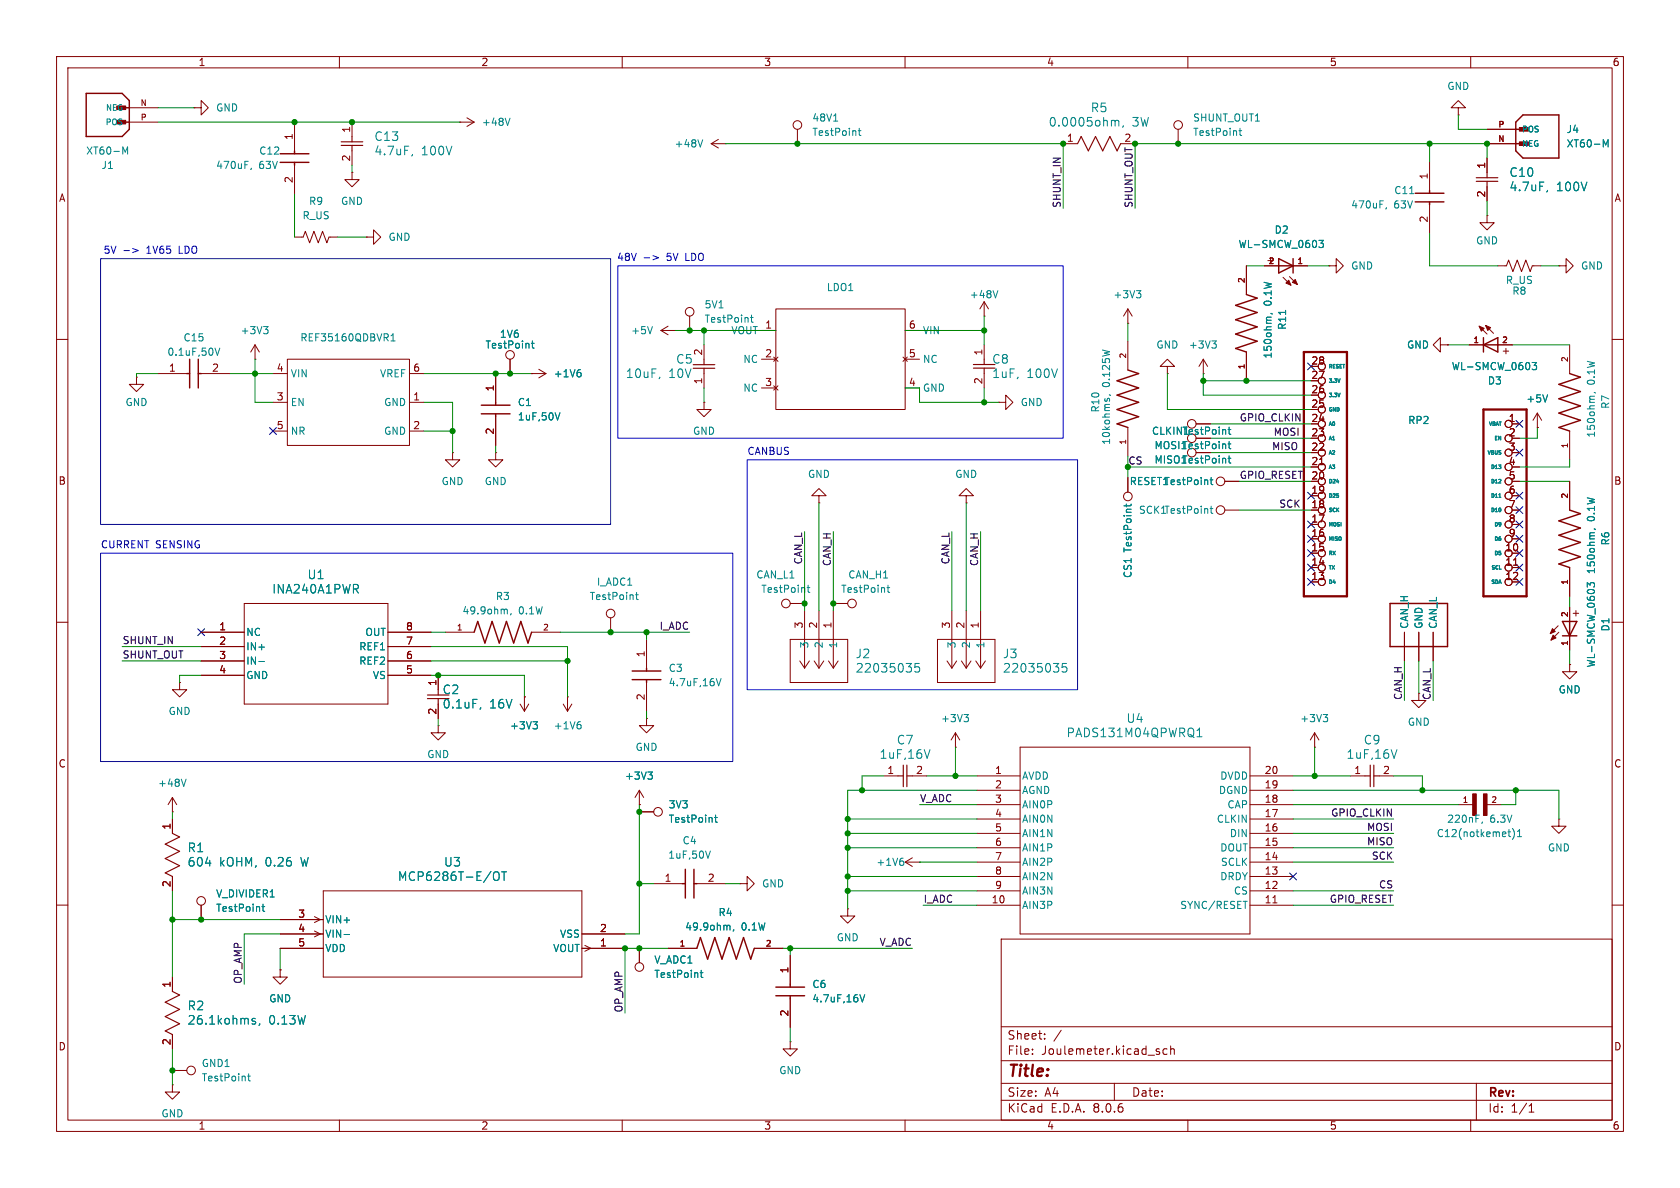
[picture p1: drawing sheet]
<svg xmlns="http://www.w3.org/2000/svg" width="297mm" height="210mm" viewBox="0 0 297 210" stroke-linecap="round" stroke-linejoin="round" font-family="sans-serif">
<g fill="none" stroke="#840000" stroke-width=".18">
<path d="M10 10h277v190h-277zM12 12h273v186h-273zM22.9 19.1h5M34.3 19.1h1.3v-1.3l1.2 1.3-1.2 1.2v-1.2M34.3 19.1h.1M60 10v2M110 10v2M160 10v2M210 10v2M257.8 19.1h1.3l-1.3-1.3-1.3 1.3h1.3v1.2M260 10v2M22.9 21.6h5"/>
<path d="M52.1 21.6v5.1M52.1 29.2v5.1M62.2 30.5v1.3h1.3l-1.3 1.2-1.2-1.2h1.2M62.2 30.5h.1M62.2 21.6v2.5M62.2 26.7v2.5M81.3 21.6h.1M81.3 21.6h2.5M82.5 20.8l1.3 .8M83.8 21.6l-1.3 .8M125.7 25.4h2.6M125.7 25.4l1.3 .8"/>
<path d="M127 24.6l-1.3 .8M128.3 25.4h.1M141 22.9v2.5M188 25.4h2.5M198.1 25.4h2.6M208.3 22.9v2.5M252.7 28.6v5.1M252.7 36.2v5.1M257.8 20.3h.1M262.9 38.1v1.3h1.3l-1.3 1.2-1.3-1.2h1.3M262.9 38.1h.1M262.9 25.4h5.1"/>
<path d="M262.9 22.9h5.1M262.9 27.9v2.6M262.9 33v2.6M10 60h2M52.1 41.9h1.5l.4-1 .7 2 .8-2 .8 2 .7-2 .8 2 .4-1h1.5M64.8 41.9h1.2v-1.3l1.3 1.3-1.3 1.3v-1.3M64.8 41.9h.1M116.8 58.4l1.3 .8M116.8 58.4h2.6M118.1 57.7l-1.3 .7M119.4 58.4h.1M121.9 55.9v2.5"/>
<path d="M134.6 58.4h2.6M137.2 54.6h22.8v17.8h-22.8zM160 58.4h2.6M174 55.9h.1M174 53.3v2.6M174 53.3l-.8 1.3M174 53.3l.8 1.3M199.4 57.2h.1M199.4 54.6v2.6M199.4 54.6l-.8 1.3M199.4 54.6l.8 1.3M220.3 47v5.1"/>
<path d="M223.5 47h2.6M226.8 49l1.4 1.4M228 48.9l1.4 1.4M228.6 47h2.5M234.9 47h1.3v-1.3l1.3 1.3-1.3 1.3v-1.3M234.9 47h.1M261.5 57.7l1.4 1.4M262.6 57.5l1.4 1.4M264.8 47h1.5l.4-1 .8 2 .7-2 .8 2 .7-2 .8 2 .4-1h1.5M275.6 47h1.3v-1.3l1.2 1.3-1.2 1.3v-1.3M275.6 47h.1M285 60h2"/>
<path d="M24.1 66.7v1.2h1.3l-1.3 1.3-1.2-1.3h1.2M24.1 66.7h.1M27.9 66h5.1M35.6 66h5M45.1 63.5h.1M45.1 61l-.8 1.2M45.1 61v2.5M45.1 61l.7 1.2M48.3 66h2.5M48.3 71.1h2.5M48.3 76.2h2.5M50.8 63.5h21.6v15.2h-21.6z"/>
<path d="M72.4 66h2.5M72.4 71.1h2.5M72.4 76.2h2.5M87.6 66v5.1M87.6 73.7v5M90.2 63.5v2.5M94 66h.1M94 66h2.5M95.2 65.3l1.3 .7M96.5 66l-1.3 .8M124.5 71.1v1.3h1.2l-1.2 1.3-1.3-1.3h1.3M124.5 71.1h.1"/>
<path d="M124.5 61v2.5M124.5 66v2.6M134.6 63.5h2.6M134.6 68.6h2.6M136.8 63.1l.7 .8M136.8 68.2l.7 .8M137.5 63.1l-.7 .8M137.5 68.2l-.7 .8M159.6 63.1l.8 .8M160 63.5h2.6M160 68.6h2.6M160.4 63.1l-.8 .8"/>
<path d="M174 61v2.5M174 66v2.6M176.5 71.1h1.3v-1.2l1.3 1.2-1.3 1.3v-1.3M176.5 71.1h.1M199.4 60.3v5.1M199.4 75.6v5M206.4 64.8h1.2l-1.2-1.3-1.3 1.3h1.3v1.2M206.4 66h.1M211.5 74.9h2.5M212.7 66h.1M212.7 63.5l-.7 1.3M212.7 63.5v2.5"/>
<path d="M212.7 63.5l.8 1.3M220.3 62.2v5.1M254.6 61v-1.3l-1.2 1.3 1.2 1.2v-1.2h1.3M255.9 61h.1M259.7 61h2.6M264.8 61h2.5M267.3 74.9h1.3M267.3 77.5h1.3M271.8 75.6h.1M271.8 73l-.8 1.3M271.8 73v2.6M271.8 73l.7 1.3"/>
<path d="M277.5 61v5M277.5 76.2v5.1M80 80v1.3h1.3l-1.3 1.3-1.3-1.3h1.3M80 80h.1M87.6 80v1.3h1.3l-1.3 1.3-1.2-1.3h1.2M87.6 80h.1M144.8 87.6h1.2l-1.2-1.2-1.3 1.2h1.3v1.3M144.8 88.9h.1M170.8 87.6h1.3l-1.3-1.2-1.3 1.2h1.3v1.3M170.8 88.9h.1M199.4 84.5v2.5M216.5 90.2h2.6"/>
<path d="M216.5 85.1h2.6M233.3 82.1h.7M267.3 90.2h1.3M267.3 85.1h1.3M267.3 97.8h1.3M267.3 80h1.3M267.3 82.6h1.3M267.3 87.6h1.3M267.3 92.7h1.3M267.3 95.3h1.3M267.6 99.9h.7M277.5 85.1v5.1"/>
<path d="M10 110h2M35.6 111.8h7.6M35.6 114.3h7.6M35.6 116.8h7.6M35.6 119.4h7.6M43.2 106.7h25.4v17.8h-25.4zM68.6 111.8h7.6M68.6 114.3h7.6M68.6 116.8h7.6M68.6 119.4h7.6M77.5 119.4v2.5M78.7 111.8h5.1"/>
<path d="M94 111.8h5.1M107.9 109.2v2.6M114.3 113v5.1M139.7 106.7h2.5M139.7 113h10.2v7.7h-10.2zM141.4 116.8l.8 1.3M142.2 108v10.1M143.1 116.8l-.9 1.3M143.9 116.8l.9 1.3M144.8 108v10.1M145.6 116.8l-.8 1.3M146.5 116.8l.8 1.3"/>
<path d="M147.3 106.7h2.6M147.3 108v10.1M148.2 116.8l-.9 1.3M165.7 113h10.2v7.7h-10.2zM167.4 116.8l.9 1.3M168.3 108v10.1M169.1 116.8l-.8 1.3M170 116.8l.8 1.3M170.8 108v10.1M171.7 116.8l-.9 1.3M172.5 116.8l.9 1.3M173.4 108v10.1"/>
<path d="M174.2 116.8l-.8 1.3M248.3 111.8v5M250.8 111.8v5M253.4 111.8v5M267.3 100.3h1.3M267.3 102.9h1.3M275.5 110.6l-1.4 1.4M275.6 111.8l-1.4 1.4M277.5 117.5v1.2h1.3l-1.3 1.3-1.3-1.3h1.3M277.5 117.5h.1M277.5 100.3v5.1M277.5 107.3v2.6"/>
<path d="M277.5 112.4v2.5M285 110h2M31.7 120.7v1.2h1.3l-1.3 1.3-1.2-1.3h1.2M31.7 120.7h.1M77.5 128.3v1.2h1.2l-1.2 1.3-1.3-1.3h1.3M77.5 128.3h.1M77.5 124.5v2.5M91.9 124.5l.8 1.2M92.7 123.2h.1M92.7 123.2v2.5M93.5 124.5l-.8 1.2M99.6 124.5l.7 1.2"/>
<path d="M100.3 123.2h.1M100.3 123.2v2.5M101.1 124.5l-.8 1.2M113 139.7l-.7 1.3M113 139.7v2.5M113 139.7l.8 1.3M114.3 127v1.3h1.3l-1.3 1.2-1.3-1.2h1.3M114.3 127h.1M114.3 120.7v5M156.2 137.2h2.5M161.3 137.2h2.5M168.9 132.1h.1"/>
<path d="M168.9 129.5l-.8 1.3M168.9 129.5v2.6M168.9 129.5l.8 1.3M172.7 137.2h7.6M172.7 139.7h7.6M180.3 132.1h40.7v33h-40.7zM221 137.2h7.6M221 139.7h7.6M232.4 132.1h.1M232.4 129.5l-.8 1.3M232.4 129.5v2.6M232.4 129.5l.8 1.3"/>
<path d="M238.8 137.2h2.5M243.8 137.2h2.6M250.8 122.6v1.2h1.3l-1.3 1.3-1.2-1.3h1.2M250.8 122.6h.1M10 160h2M30.5 143.5h.1M30.5 141v2.5M30.5 144.8v2.5M30.5 154.9v2.6M30.5 141l-.8 1.2M30.5 141l.7 1.2M57.1 157.5h45.8v15.2h-45.8z"/>
<path d="M113 142.2h.1M113 143.5h2.6M115.6 156.2h5M123.2 156.2h5.1M130.8 156.2h1.3v-1.3l1.2 1.3-1.2 1.3v-1.3M130.8 156.2h.1M160 152.4h2.6M160 152.4l1.3 .8M161.3 151.6l-1.3 .8M162.6 152.4h.1M172.7 157.5h7.6M172.7 154.9h7.6"/>
<path d="M172.7 152.4h7.6M172.7 149.9h7.6M172.7 147.3h7.6M172.7 144.8h7.6M172.7 142.2h7.6M221 157.5h7.6M221 154.9h7.6M221 152.4h7.6M221 149.9h7.6M221 147.3h7.6M221 144.8h7.6M221 142.2h7.6"/>
<path d="M225 159.6h.8M257.8 142.2h2.5M262.9 142.2h2.5M275.6 144.8v1.3h1.3l-1.3 1.2-1.3-1.2h1.3M275.6 144.8h.1M285 160h2M30.5 172.7v2.6M35.6 160v2.6M49.5 171.5v1.2h1.3l-1.3 1.3-1.2-1.3h1.2M49.5 171.5h.1M49.5 165.1h7.6M49.5 167.6h7.6"/>
<path d="M49.5 162.6h7.6M55.6 162l1 .6-1 .5M55.6 164.6l1 .5-1 .5M102.9 165.1h7.6M102.9 167.6h7.6M103.4 167.1l1 .5-1 .6M113 167.6v2.6M118.1 167.6h5.1M133.3 167.6h5.1M139.7 168.9v5.1M139.7 176.5v5.1M149.9 160.7v1.2h1.2l-1.2 1.3-1.3-1.3h1.3"/>
<path d="M149.9 160.7h.1M172.7 160h7.6M177 166h108v32h-108zM221 160h7.6M30.5 191.8v1.2h1.2l-1.2 1.3-1.3-1.3h1.3M30.5 191.8h.1M30.5 182.9v2.5M30.5 189.2h2.5M60 198v2M110 198v2M139.7 184.2v1.2h1.3l-1.3 1.3-1.3-1.3h1.3M139.7 184.2h.1"/>
<path d="M160 198v2M177 194.5h108M177 191.5h108M177 187.5h108M177 181.5h108M182.5 186.3v.1M182.5 185.5v.1M184.7 183.6v.1M184.7 182.8v.1M187.6 182.1l-1.3 2M197 191.5v3M204.8 185.9l.2 .2-.2 .3"/>
<path d="M204.8 185.4l.2 .1M206.3 185.5l-.4-.1-.3 .3v.4l.1 .2h.6M207 185.5l.2-.1 .3 .1 .1 .9M207 184.9v1.5M210 198v2M260 198v2M261 191.5v6.5M270.3 196.6h.9M270.3 195.5l.4-.4v1.5"/>
<circle cx="141" cy="22.1" r=".76"/>
<circle cx="208.3" cy="22.1" r=".76"/>
<circle cx="121.9" cy="55.1" r=".76"/>
<circle cx="90.2" cy="62.7" r=".76"/>
<circle cx="210.7" cy="74.9" r=".76"/>
<circle cx="210.7" cy="77.5" r=".76"/>
<circle cx="233.7" cy="69.8" r=".63"/>
<circle cx="233.7" cy="67.3" r=".63"/>
<circle cx="233.7" cy="64.8" r=".63"/>
<circle cx="233.7" cy="77.5" r=".63"/>
<circle cx="233.7" cy="74.9" r=".63"/>
<circle cx="233.7" cy="72.4" r=".63"/>
<circle cx="266.7" cy="74.9" r=".63"/>
<circle cx="266.7" cy="77.5" r=".63"/>
<circle cx="199.4" cy="87.8" r=".76"/>
<circle cx="210.7" cy="80" r=".76"/>
<circle cx="215.8" cy="85.1" r=".76"/>
<circle cx="215.8" cy="90.2" r=".76"/>
<circle cx="233.7" cy="95.2" r=".63"/>
<circle cx="233.7" cy="82.5" r=".63"/>
<circle cx="233.7" cy="87.6" r=".63"/>
<circle cx="233.7" cy="85.1" r=".63"/>
<circle cx="233.7" cy="80" r=".63"/>
<circle cx="233.7" cy="97.8" r=".63"/>
<circle cx="233.7" cy="92.7" r=".63"/>
<circle cx="233.7" cy="90.2" r=".63"/>
<circle cx="266.7" cy="97.8" r=".63"/>
<circle cx="266.7" cy="90.2" r=".63"/>
<circle cx="266.7" cy="92.7" r=".63"/>
<circle cx="266.7" cy="80" r=".63"/>
<circle cx="266.7" cy="85.1" r=".63"/>
<circle cx="266.7" cy="87.6" r=".63"/>
<circle cx="266.7" cy="95.2" r=".63"/>
<circle cx="266.7" cy="82.5" r=".63"/>
<circle cx="107.9" cy="108.5" r=".76"/>
<circle cx="138.9" cy="106.7" r=".76"/>
<circle cx="150.6" cy="106.7" r=".76"/>
<circle cx="233.7" cy="100.3" r=".63"/>
<circle cx="233.7" cy="102.9" r=".63"/>
<circle cx="266.7" cy="102.9" r=".63"/>
<circle cx="266.7" cy="100.3" r=".63"/>
<circle cx="35.6" cy="159.3" r=".76"/>
<circle cx="116.3" cy="143.5" r=".76"/>
<circle cx="113" cy="170.9" r=".76"/>
<circle cx="33.8" cy="189.2" r=".76"/>
</g>
<g fill="none" stroke="#008484" stroke-width=".18">
<path d="M21.7 26l.4 .9 .5-.9v1.2M44.4 29.7l-.1 .3M72.9 27.3l-.1 .3M90.2 20.9l-.5 1.3M124.2 24.7l-.4 1.3M147.4 21.4h.7M151.7 23.1h.5M151.9 22.7v1.1l.3 .1M197.1 21.3v.2M197.1 21.5v.8M197.1 21.5l.3-.2h.3l.1 1M198.6 22.2l-.2 .3"/>
<path d="M219 23.1h.5M219.2 22.7v1.1l.3 .1M245.1 36.7l-.1 .3M249.2 34.2h.7M273.6 33.6l-.2 .3M283.4 24.7l.5 .9 .4-.9v1.3M46.6 57.7h.8l-.4 .5M47.1 58.2l.3 .3v.3l-.3 .2M69.1 59.4l.4-.4v1.3M115.3 57.7l-.4 1.3M132.7 56.1h.5M132.9 55.7v1.1l.3 .2"/>
<path d="M176.4 51.4l-.4 1.2M200.9 51.4h.8l-.4 .5M201.4 51.9l.3 .2v.3l-.3 .2M224.7 55.4l.2 .1M224.7 56.1h-.6l-.2 .2M227.3 54.9v.7M233.2 42.5h.8l-.5 .5 .4 .1v.5l-.2 .2-.5-.2M38 61.5l.4 1.3 .5-1.3M69.1 60.3h.7M93.9 60.7h.5M94.1 60.3v1.1l.3 .1M99 73l-.4 1.2"/>
<path d="M102.4 65.3h.2M102.5 65.8l.2 .3v.3l-.2 .2M116.6 66.7l-.1 .3M195.4 70.5l-.1 .3M195.7 70.8l.1-.3 .2-.1 .2 .2v.2M196.1 69.8l.2 .1M214.2 60.3h.8l-.4 .5M214.8 60.8l.2 .2v.3l-.2 .2M217.1 78.5h.5M217.1 75.9h.5M217.3 75.5v1.1l.3 .2M217.3 78v1.1l.3 .2"/>
<path d="M270.9 64.1h.8l-.5 .5 .4 .1v.5l-.2 .1-.5-.1M273.6 69.8l-.4 1.3M281.8 69.4l.3 .1M281.9 70h-.7l-.2 .2M199.1 89.1v.5M200 89.1l-.2 .3h-1.1M213.9 89.9h.5M213.9 84.8h.5M214.1 84.4v1.1l.3 .2M214.1 89.5v1.1l.3 .1M217.1 81h.5M217.3 80.6v1.1l.3 .2"/>
<path d="M264.9 82.2h.4l-.2 .2M265 87.9h.3M265.1 87.4l.1-.1v.6M265.2 84.7l.1 .3-.4 .4h.4M265.3 82.5v.3M265.3 89.9v.5M281.8 93.5l.3 .1M281.9 94.2h-.7l-.2 .2M45.8 116.9h.9M62.8 104.1l.6 .7M63.3 103.5v.5M89.3 107.7l.4 .2v.6"/>
<path d="M90.4 108.5l-.2 .2M112.4 105.1h.4M112.5 104.7v1.1l.3 .2M126.6 120l.5 1.2 .4-1.2M142.7 103.9h.5M142.9 103.4v1.1l.3 .2M156.8 103.9h.5M157 103.4v1.1l.3 .2M162.5 117.3h-.7l-.1 .7 .2-.1h.5l.2 .3-.1 .5-.2 .1-.6-.1M188.5 117.3h-.7l-.1 .7 .3-.1h.5l.1 .3-.1 .5-.2 .1-.6-.1M280.6 103.8v-.8l.5 .4 .1-.3h.6l.1 .1-.1 .6M32.9 137.7l-.4 1.3"/>
<path d="M85 125.1l-.2 .3M94.2 127.6h.8l-.4 .5M94.8 128.1l.2 .2v.3l-.2 .2M102.4 127.6h.2M102.5 128.1l.2 .2v.3l-.2 .2M114.5 136.5h.8l-.4 .5M115.1 137l.2 .2v.3l-.2 .2M164.4 132.5l-.5 1.5M170.4 126.3h.8l-.4 .5M171 126.8l.2 .2v.3l-.2 .3M211.6 130.2h.9M211.6 129.1l.5-.4v1.5"/>
<path d="M233.9 126.3h.8l-.4 .5M234.5 126.8l.2 .2v.3l-.2 .3M247 132.5l-.5 1.5M46.5 159.8v1.1l.3 .2M87.3 154.3a.51 .51 0 0 1 .6-.2 .51 .51 0 0 1 .3 .5v.5a.51 .51 0 0 1-.3 .5 .51 .51 0 0 1-.6-.2M88.7 154.1h.9M89.1 154.1v1.5M125.6 150.4l-.4 1.3M126.3 144.5h.5M126.5 144.1v1.1l.3 .2M159.4 151.7h.3M159.5 152.2l.3 .2v.3l-.3 .3"/>
<path d="M219.8 159.3h.7M262.1 145.3l-.1 .2M266.6 147.1h.5M266.8 147.8l.3 .1M267.4 146.4a1.46 1.46 0 0 1 0 2M268.3 147.9h.7M268.3 147l.3-.4v1.3M46.3 160.3h.5M60.8 165.2h1M123.8 171.9h.5M124 171.5v1.1l.3 .2M128.7 163.6l.4 .1v.7"/>
<path d="M129.7 164.3l-.1 .3M152 175.8l.5 1.3 .4-1.3M43.8 190.2h.5M44 189.8v1.1l.3 .2M44.5 180.3l.7 .4-.2 .3h-.5M45.1 180.1l-.3-.1-.3 .2M45.9 181l-.1 .3"/>
</g>
<g fill="none" stroke="#840000" stroke-width=".25">
<path d="M15.2 16.5h6.4l1.3 1.3v5.1l-1.3 1.2h-6.4zM21 19.1h1.9M21 21.6h1.9M49.5 27.2h5.1M49.5 28.7h5.1M52.1 26.7v.5M52.1 28.7v.5M250.2 34.2h5.1M250.2 35.7h5.1M252.7 33.7v.5M252.7 35.7v.5M268 21.6l1.2-1.3h6.4v7.6h-6.4l-1.2-1.2z"/>
<path d="M268 25.4h1.9M268 22.9h1.9M220.3 52.1l1.9 .6-3.8 1.3 3.8 1.2-3.8 1.3 3.8 1.3-3.8 1.3 3.8 1.2-3.8 1.3 1.9 .6M226.1 47h2.5M226.1 45.7l2.5 1.3-2.5 1.3zM228.6 45.7v2.6M262.3 59.7v2.5M33 66h.5M33.5 63.5v5.1M35.1 66h.5M35.1 63.5v5.1M85.1 71.6h5.1"/>
<path d="M85.1 73.2h5.1M87.6 71.1v.5M87.6 73.2v.5M199.4 65.4l1.9 .6-3.8 1.3 3.8 1.3-3.8 1.3 3.8 1.2-3.8 1.3 3.8 1.3-3.8 1.2 1.9 .7M262.3 61h2.5M262.3 61l2.5-1.3v2.5zM277.5 66l1.9 .7-3.8 1.2 3.8 1.3-3.8 1.3 3.8 1.3-3.8 1.2 3.8 1.3-3.8 1.3 1.9 .6M277.5 90.2l1.9 .6-3.8 1.3 3.8 1.2-3.8 1.3 3.8 1.3-3.8 1.3 3.8 1.2-3.8 1.3 1.9 .6M83.8 111.8l.7-1.9 1.2 3.8 1.3-3.8 1.3 3.8 1.2-3.8 1.3 3.8 1.3-3.8 1.2 3.8 .7-1.9M111.8 118.6h5M114.3 118.1v.5M245.7 106.7h10.2v7.6h-10.2z"/>
<path d="M276.2 112.4h2.6M276.2 109.9h2.6l-1.3 2.5zM277.5 109.9v2.5M111.8 120.1h5M114.3 120.1v.6M120.6 156.2h.6M121.2 153.7v5.1M122.7 156.2h.5M122.7 153.7v5.1M123.2 167.6l.6-1.9 1.3 3.8 1.3-3.8 1.2 3.8 1.3-3.8 1.3 3.8 1.2-3.8 1.3 3.8 .6-1.9M137.2 174.5h5M137.2 176h5"/>
<path d="M139.7 174v.5M139.7 176v.5"/>
</g>
<g fill="#840000" stroke="#840000" stroke-width=".18">
<path d="M268.6 22.5h1.6v.7h-1.6z"/>
<path d="M261.5 57.7l.9 .3-.5 .5z"/>
<path d="M262.6 57.5l.9 .4-.5 .5z"/>
<path d="M260.3 140.3h.7v3.8h-.7z"/>
<path d="M262.3 140.3h.6v3.8h-.6z"/>
<path d="M274.6 112.3l.5 .5-.9 .4z"/>
<path d="M274.4 111.1l.6 .5-.9 .4z"/>
<path d="M20.6 18.7h1.6v.7h-1.6z"/>
<path d="M20.6 21.3h1.6v.6h-1.6z"/>
<path d="M228.5 49.9l.5-.5 .4 .9z"/>
<path d="M227.3 50l.5-.5 .4 .9z"/>
</g>
<g fill="none" stroke="#840000" stroke-width=".2">
<path d="M60.3 25.1h3.8M60.3 25.7h3.8M62.2 24.1v1M62.2 25.7v1M190.5 25.4l.6-1.3 1.3 2.6 1.3-2.6 1.2 2.6 1.3-2.6 1.3 2.6 .6-1.3M261 31.4h3.8M261 32.1h3.8M262.9 30.5v.9M262.9 32.1v.9M122.6 65.1h3.8M122.6 64.5h3.8M124.5 63.5v1"/>
<path d="M124.5 65.1v.9M172.1 64.4h3.8M172.1 65.1h3.8M174 63.5v.9M174 65.1v.9M75.6 122.9h3.8M75.6 123.5h3.8M77.5 121.9v1M77.5 123.5v1M158.7 137.2h1M159.7 135.3v3.8M160.3 137.2h1"/>
<path d="M160.3 135.3v3.8M241.3 137.2h.9M242.2 135.3v3.8M242.9 137.2h.9M242.9 135.3v3.8M30.5 147.3l1.2 .7-2.5 1.2 2.5 1.3-2.5 1.3 2.5 1.2-2.5 1.3 1.3 .6M30.5 175.3l1.2 .6-2.5 1.3 2.5 1.2-2.5 1.3 2.5 1.3-2.5 1.2 1.3 .7"/>
</g>
<path d="M230.5 62.2h7.6v43.2h-7.6zM262.3 72.4h7.6v33h-7.6z" fill="none" stroke="#840000" stroke-width=".41"/>
<path d="M17.8 45.7h90.1v47h-90.1zM21.9 44.3h1M23.5 43.9l.9 .4-.9 .4M109.2 47h78.8v30.5h-78.8zM113.9 45.6h.9M115.4 45.2l1 .4-1 .3M17.8 97.8h111.7v36.8h-111.7zM132.1 81.3h58.4v40.6h-58.4z" fill="none" stroke="#0000c2" stroke-width=".18"/>
<g fill="none" stroke="#008400" stroke-width=".18">
<path d="M27.9 19.1h6.4M27.9 21.6h53.4M52.1 34.3v7.6M62.2 29.2v1.3M128.3 25.4h59.7v11.4M252.7 25.4v3.2M257.8 20.3v2.6h5.1M262.9 27.9v-2.5h-62.2v11.4M262.9 35.6v2.5M59.7 41.9h5.1M119.4 58.4h17.8M124.5 58.4v2.6"/>
<path d="M160 58.4h14M174 55.9v5.1M199.4 57.2v3.1M220.3 47h3.2M231.1 47h3.8M252.7 41.3v5.7h12.1M272.4 47h3.2M27.9 66h-3.8v.7M40.6 66h7.7M45.1 63.5v7.6h3.2M74.9 71.1h5.1v8.9M74.9 66h19.1"/>
<path d="M74.9 76.2h5.1M87.6 78.7v1.3M124.5 68.6v2.5M160 68.6h2.6v2.5h13.9M174 68.6v2.5M206.4 66v6.4h25.4M212.7 66v3.9h19.1M212.7 67.3h19.1M214 74.9h17.8M214 77.5h17.8M255.9 61h3.8M267.3 61h10.2"/>
<path d="M271.8 75.6v1.9h-3.2M142.2 94v14M144.8 88.9v19.1M147.3 94v14M168.3 94v14M170.8 88.9v19.1M173.4 94v14M214 80h17.8M219.1 85.1h12.7M219.1 90.2h12.7M231.8 82.6h-32.4v1.9M268.6 85.1h8.9"/>
<path d="M277.5 81.3v1.3h-8.9M21.6 116.8h14M21.6 114.3h14M35.6 119.4h-3.9v1.3M76.2 114.3h24.1v8.9M76.2 116.8h24.1M76.2 119.4h16.5v3.8M76.2 111.8h2.5M99.1 111.8h22.8M114.3 111.8v1.2M248.3 116.8v7M250.8 116.8v5.8"/>
<path d="M253.4 116.8v7M277.5 105.4v1.9M277.5 114.9v2.6M77.5 127v1.3M114.3 125.7v1.3M156.2 137.2h-3.8v2.5M163.8 137.2h8.9M168.9 132.1v5.1M172.7 139.7h-22.8v21M228.6 137.2h10.2M228.6 139.7h47v5.1M232.4 132.1v5.1"/>
<path d="M246.4 137.2h5.1v2.5M268 139.7v2.5h-2.6M30.5 143.5v1.3M30.5 157.5v15.2M113 142.2v22.9h-2.5M113 156.2h2.6M128.3 156.2h2.5M149.9 149.9h22.8M149.9 154.9h22.8M149.9 147.3h22.8M149.9 144.8h22.8M149.9 157.5h22.8"/>
<path d="M162.6 142.2h10.1M162.6 152.4h10.1M228.6 142.2h29.2M228.6 149.9h17.8M228.6 147.3h17.8M228.6 144.8h17.8M228.6 157.5h17.8M228.6 152.4h17.8M30.5 162.6h19M49.5 165.1h-6.3v8.9M49.5 167.6v3.9M118.1 167.6h-7.6v11.5"/>
<path d="M138.4 167.6h22.9M139.7 167.6v1.3M163.2 160h9.5M228.6 160h17.8M30.5 185.4v6.4M139.7 181.6v2.6"/>
</g>
<g fill="none" stroke="#000084" stroke-width=".18">
<path d="M47.7 75.6l1.2 1.2M48.9 75.6l-1.2 1.2M231.2 64.2l1.2 1.2M232.4 64.2l-1.2 1.2M268 74.3l1.2 1.2M268 79.4l1.2 1.2M269.2 74.3l-1.2 1.2M269.2 79.4l-1.2 1.2M231.2 87l1.2 1.2M231.2 92.1l1.2 1.2M231.2 94.6l1.2 1.3M231.2 99.7l1.2 1.2"/>
<path d="M231.2 97.2l1.2 1.2M232.4 87l-1.2 1.2M232.4 92.1l-1.2 1.2M232.4 94.6l-1.2 1.3M232.4 99.7l-1.2 1.2M232.4 97.2l-1.2 1.2M268 99.7l1.2 1.2M268 97.2l1.2 1.2M268 87l1.2 1.2M268 94.6l1.2 1.3M268 92.1l1.2 1.2M268 89.6l1.2 1.2"/>
<path d="M269.2 99.7l-1.2 1.2M269.2 97.2l-1.2 1.2M269.2 87l-1.2 1.2M269.2 94.6l-1.2 1.3M269.2 92.1l-1.2 1.2M269.2 89.6l-1.2 1.2M35 111.2l1.2 1.2M36.2 111.2l-1.2 1.2M231.2 102.3l1.2 1.2M232.4 102.3l-1.2 1.2M268 102.3l1.2 1.2M269.2 102.3l-1.2 1.2"/>
<path d="M228 154.3l1.2 1.2M229.2 154.3l-1.2 1.2"/>
</g>
<g fill="#008400" stroke="#008400" stroke-width=".18">
<circle cx="252.7" cy="25.4" r=".46"/>
<circle cx="262.9" cy="25.4" r=".46"/>
<circle cx="268" cy="139.7" r=".46"/>
<circle cx="251.5" cy="139.7" r=".46"/>
<circle cx="199.4" cy="82.6" r=".46"/>
<circle cx="188" cy="25.4" r=".46"/>
<circle cx="200.7" cy="25.4" r=".46"/>
<circle cx="174" cy="58.4" r=".46"/>
<circle cx="174" cy="71.1" r=".46"/>
<circle cx="232.4" cy="137.2" r=".46"/>
<circle cx="168.9" cy="137.2" r=".46"/>
<circle cx="149.9" cy="154.9" r=".46"/>
<circle cx="149.9" cy="149.9" r=".46"/>
<circle cx="149.9" cy="157.5" r=".46"/>
<circle cx="149.9" cy="147.3" r=".46"/>
<circle cx="149.9" cy="144.8" r=".46"/>
<circle cx="212.7" cy="67.3" r=".46"/>
<circle cx="220.3" cy="67.3" r=".46"/>
<circle cx="208.3" cy="25.4" r=".46"/>
<circle cx="124.5" cy="58.4" r=".46"/>
<circle cx="141" cy="25.4" r=".46"/>
<circle cx="121.9" cy="58.4" r=".46"/>
<circle cx="52.1" cy="21.6" r=".46"/>
<circle cx="45.1" cy="66" r=".46"/>
<circle cx="62.2" cy="21.6" r=".46"/>
<circle cx="113" cy="156.2" r=".46"/>
<circle cx="113" cy="143.5" r=".46"/>
<circle cx="110.5" cy="167.6" r=".46"/>
<circle cx="113" cy="167.6" r=".46"/>
<circle cx="139.7" cy="167.6" r=".46"/>
<circle cx="30.5" cy="189.2" r=".46"/>
<circle cx="100.3" cy="116.8" r=".46"/>
<circle cx="35.6" cy="162.6" r=".46"/>
<circle cx="30.5" cy="162.6" r=".46"/>
<circle cx="80" cy="76.2" r=".46"/>
<circle cx="87.6" cy="66" r=".46"/>
<circle cx="107.9" cy="111.8" r=".46"/>
<circle cx="77.5" cy="119.4" r=".46"/>
<circle cx="90.2" cy="66" r=".46"/>
<circle cx="152.4" cy="139.7" r=".46"/>
<circle cx="147.3" cy="106.7" r=".46"/>
<circle cx="142.2" cy="106.7" r=".46"/>
<circle cx="114.3" cy="111.8" r=".46"/>
</g>
<text font-size="2.8" fill="#840000" x="178" y="190.9">Title:</text>
<g font-size="2.1" fill="#008484">
<text x="185.3" y="22.6">0.0005ohm,</text>
<text x="192.7" y="20">R5</text>
<text x="200.1" y="22.6">3W</text>
<text x="66.1" y="25.1">C13</text>
<text x="66.1" y="27.7">4.7uF,</text>
<text x="74.5" y="27.7">100V</text>
<text x="266.8" y="31.5">C10</text>
<text x="266.8" y="34">4.7uF,</text>
<text x="275.1" y="34">100V</text>
<text x="119.4" y="64.5">C5</text>
<text x="175.3" y="64.5">C8</text>
<text x="110.5" y="67">10uF,</text>
<text x="118.2" y="67">10V</text>
<text x="175.3" y="67">1uF,</text>
<text x="181.5" y="67">100V</text>
<text x="48" y="105.1">INA240A1PWR</text>
<text x="54.3" y="102.6">U1</text>
<text x="151.2" y="116.6">J2</text>
<text x="151.2" y="119.1">22035035</text>
<text x="177.2" y="116.6">J3</text>
<text x="177.2" y="119.1">22035035</text>
<text x="78.2" y="122.9">C2</text>
<text x="78.2" y="125.5">0.1uF,</text>
<text x="86.5" y="125.5">16V</text>
<text x="158.5" y="131.8">C7</text>
<text x="188.5" y="130.5">PADS131M04QPWRQ1</text>
<text x="199.1" y="128">U4</text>
<text x="241" y="131.8">C9</text>
<text x="155.4" y="134.3">1uF,16V</text>
<text x="238" y="134.3">1uF,16V</text>
<text x="33.1" y="150.9">R1</text>
<text x="33.1" y="153.4">604</text>
<text x="38.7" y="153.4">kOHM,</text>
<text x="47" y="153.4">0.26</text>
<text x="53.3" y="153.4">W</text>
<text x="70.2" y="155.9">MCP6286T-E/OT</text>
<text x="78.4" y="153.4">U3</text>
<text x="33.1" y="178.8">R2</text>
<text x="33.1" y="181.3">26.1kohms,</text>
<text x="47.5" y="181.3">0.13W</text>
</g>
<g font-size="2.1" fill="#840000">
<text x="178" y="184">Sheet:</text>
<text x="178" y="186.7">File:</text>
<text x="184.1" y="186.7">Joulemeter.kicad_sch</text>
<text x="178" y="196.9">KiCad</text>
<text x="178" y="194.1">Size:</text>
<text x="184.7" y="194.1">A4</text>
<text x="185.7" y="196.9">E.D.A.</text>
<text x="193.3" y="196.9">8.0.6</text>
<text x="200" y="194.1">Date:</text>
<text x="263" y="194.3">Rev:</text>
<text x="263" y="196.9">Id:</text>
<text x="267.1" y="196.9">1/1</text>
</g>
<g font-size="1.8" fill="#840000">
<text x="35" y="11.9">1</text>
<text x="85" y="11.9">2</text>
<text x="135" y="11.9">3</text>
<text x="185" y="11.9">4</text>
<text x="235" y="11.9">5</text>
<text x="285" y="11.9">6</text>
<text x="62" y="23.6" transform="rotate(-90 62 23.6)">1</text>
<text x="51.8" y="24.8" transform="rotate(-90 51.8 24.8)">1</text>
<text x="62" y="28.6" transform="rotate(-90 62 28.6)">2</text>
<text x="188.5" y="25.1">1</text>
<text x="198.7" y="25.1">2</text>
<text x="262.6" y="29.9" transform="rotate(-90 262.6 29.9)">1</text>
<text x="10.3" y="35.9">A</text>
<text x="51.8" y="32.5" transform="rotate(-90 51.8 32.5)">2</text>
<text x="252.5" y="31.8" transform="rotate(-90 252.5 31.8)">1</text>
<text x="262.6" y="35" transform="rotate(-90 262.6 35)">2</text>
<text x="285.3" y="35.9">A</text>
<text x="252.5" y="39.4" transform="rotate(-90 252.5 39.4)">2</text>
<text x="135.2" y="58.2">1</text>
<text x="160.6" y="58.2">6</text>
<text x="29.8" y="65.8">1</text>
<text x="37.4" y="65.8">2</text>
<text x="48.8" y="65.8">4</text>
<text x="73" y="65.8">6</text>
<text x="124.2" y="62.9" transform="rotate(-90 124.2 62.9)">2</text>
<text x="135.2" y="63.2">2</text>
<text x="160.6" y="63.2">5</text>
<text x="173.7" y="62.9" transform="rotate(-90 173.7 62.9)">1</text>
<text x="231.7" y="64.5">28</text>
<text x="265.3" y="62.8">+</text>
<text x="48.8" y="70.9">3</text>
<text x="73" y="70.9">1</text>
<text x="87.4" y="69.3" transform="rotate(-90 87.4 69.3)">1</text>
<text x="124.2" y="68" transform="rotate(-90 124.2 68)">1</text>
<text x="135.2" y="68.3">3</text>
<text x="160.6" y="68.3">4</text>
<text x="173.7" y="68" transform="rotate(-90 173.7 68)">2</text>
<text x="231.7" y="69.6">26</text>
<text x="231.7" y="67.1">27</text>
<text x="48.8" y="75.9">5</text>
<text x="73" y="75.9">2</text>
<text x="87.4" y="76.9" transform="rotate(-90 87.4 76.9)">2</text>
<text x="208.9" y="77.1">TestPoint</text>
<text x="231.7" y="77.2">23</text>
<text x="231.7" y="74.7">24</text>
<text x="231.7" y="72.1">25</text>
<text x="266.6" y="74.7">1</text>
<text x="266.6" y="77.2">2</text>
<text x="204" y="79.6">MOSI1TestPoint</text>
<text x="231.7" y="82.3">21</text>
<text x="231.7" y="79.8">22</text>
<text x="266.6" y="79.8">3</text>
<text x="266.6" y="82.3">4</text>
<text x="10.3" y="85.9">B</text>
<text x="231.7" y="89.9">18</text>
<text x="231.7" y="87.4">19</text>
<text x="231.7" y="84.8">20</text>
<text x="266.6" y="84.8">5</text>
<text x="266.6" y="87.4">6</text>
<text x="266.6" y="89.9">7</text>
<text x="285.3" y="85.9">B</text>
<text x="231.7" y="95">16</text>
<text x="231.7" y="92.5">17</text>
<text x="266.6" y="92.5">8</text>
<text x="266.6" y="95">9</text>
<text x="231.7" y="100.1">14</text>
<text x="231.7" y="97.5">15</text>
<text x="266" y="97.5">10</text>
<text x="266" y="100.1">11</text>
<text x="231.7" y="102.6">13</text>
<text x="266" y="102.6">12</text>
<text x="38.7" y="111.5">1</text>
<text x="71.7" y="111.5">8</text>
<text x="142" y="111.2" transform="rotate(-90 142 111.2)">3</text>
<text x="144.5" y="111.2" transform="rotate(-90 144.5 111.2)">2</text>
<text x="147.1" y="111.2" transform="rotate(-90 147.1 111.2)">1</text>
<text x="168" y="111.2" transform="rotate(-90 168 111.2)">3</text>
<text x="170.6" y="111.2" transform="rotate(-90 170.6 111.2)">2</text>
<text x="173.1" y="111.2" transform="rotate(-90 173.1 111.2)">1</text>
<text x="279.4" y="109.3" transform="rotate(-90 279.4 109.3)">+</text>
<text x="38.7" y="114">2</text>
<text x="38.7" y="116.6">3</text>
<text x="38.7" y="119.1">4</text>
<text x="71.7" y="119.1">5</text>
<text x="71.7" y="116.6">6</text>
<text x="71.7" y="114">7</text>
<text x="114" y="116.3" transform="rotate(-90 114 116.3)">1</text>
<text x="77.2" y="121.4" transform="rotate(-90 77.2 121.4)">1</text>
<text x="114" y="123.9" transform="rotate(-90 114 123.9)">2</text>
<text x="77.2" y="126.4" transform="rotate(-90 77.2 126.4)">2</text>
<text x="10.3" y="135.9">C</text>
<text x="156.8" y="136.9">1</text>
<text x="161.9" y="136.9">2</text>
<text x="175.8" y="136.9">1</text>
<text x="223.5" y="136.9">20</text>
<text x="239.3" y="136.9">1</text>
<text x="244.4" y="136.9">2</text>
<text x="285.3" y="135.9">C</text>
<text x="175.8" y="139.4">2</text>
<text x="175.8" y="142">3</text>
<text x="223.5" y="142">18</text>
<text x="223.5" y="139.4">19</text>
<text x="30.2" y="146.8" transform="rotate(-90 30.2 146.8)">1</text>
<text x="175.8" y="144.5">4</text>
<text x="175.8" y="147.1">5</text>
<text x="175.8" y="149.6">6</text>
<text x="223.5" y="149.6">15</text>
<text x="223.5" y="147.1">16</text>
<text x="223.5" y="144.5">17</text>
<text x="117.4" y="156">1</text>
<text x="125" y="156">2</text>
<text x="175.8" y="152.1">7</text>
<text x="175.8" y="154.7">8</text>
<text x="223.5" y="154.7">13</text>
<text x="223.5" y="152.1">14</text>
<text x="30.2" y="156.9" transform="rotate(-90 30.2 156.9)">2</text>
<text x="175.2" y="159.8">10</text>
<text x="175.8" y="157.2">9</text>
<text x="223.5" y="159.8">11</text>
<text x="223.5" y="157.2">12</text>
<text x="52.6" y="162.3">3</text>
<text x="52.6" y="164.8">4</text>
<text x="52.6" y="167.4">5</text>
<text x="106" y="167.4">1</text>
<text x="106" y="164.8">2</text>
<text x="139.4" y="172.2" transform="rotate(-90 139.4 172.2)">1</text>
<text x="30.2" y="174.7" transform="rotate(-90 30.2 174.7)">1</text>
<text x="139.4" y="179.8" transform="rotate(-90 139.4 179.8)">2</text>
<text x="10.3" y="185.9">D</text>
<text x="30.2" y="184.9" transform="rotate(-90 30.2 184.9)">2</text>
<text x="285.3" y="185.9">D</text>
<text x="35" y="199.9">1</text>
<text x="85" y="199.9">2</text>
<text x="135" y="199.9">3</text>
<text x="185" y="199.9">4</text>
<text x="235" y="199.9">5</text>
<text x="285" y="199.9">6</text>
</g>
<g font-size="1.8" fill="#008484">
<text x="255.8" y="16.1">GND</text>
<text x="38.1" y="19.9">GND</text>
<text x="85.1" y="22.5">+48V</text>
<text x="143.5" y="21.7">48V1</text>
<text x="210.8" y="21.7">SHUNT_OUT1</text>
<text x="276.9" y="23.7">J4</text>
<text x="15.1" y="27.5">XT60-M</text>
<text x="45.7" y="27.5">C12</text>
<text x="119.2" y="26.3">+48V</text>
<text x="143.5" y="24.2">TestPoint</text>
<text x="210.8" y="24.2">TestPoint</text>
<text x="276.9" y="26.3">XT60-M</text>
<text x="17.9" y="30.1">J1</text>
<text x="38.1" y="30.1">470uF,</text>
<text x="45.8" y="30.1">63V</text>
<text x="246.4" y="34.5">C11</text>
<text x="53.4" y="39">R_US</text>
<text x="54.5" y="36.4">R9</text>
<text x="60.2" y="36.4">GND</text>
<text x="225.2" y="41.5">D2</text>
<text x="238.8" y="37.1">470uF,</text>
<text x="246.4" y="37.1">63V</text>
<text x="68.6" y="42.8">GND</text>
<text x="218.9" y="44">WL-SMCW_0603</text>
<text x="238.8" y="47.9">GND</text>
<text x="260.9" y="43.4">GND</text>
<text x="279.4" y="47.9">GND</text>
<text x="146.1" y="51.7">LDO1</text>
<text x="171.3" y="52.9">+48V</text>
<text x="196.7" y="52.9">+3V3</text>
<text x="266.1" y="50.4">R_US</text>
<text x="267.3" y="52.3">R8</text>
<text x="42.4" y="59.3">+3V3</text>
<text x="88.3" y="59.9">1V6</text>
<text x="111.5" y="59.3">+5V</text>
<text x="124.5" y="57.3">TestPoint</text>
<text x="124.5" y="54.7">5V1</text>
<text x="129.2" y="59.3">VOUT</text>
<text x="163.1" y="59.3">VIN</text>
<text x="225" y="54.1" transform="rotate(-90 225 54.1)">0.1W</text>
<text x="227.6" y="58.4" transform="rotate(-90 227.6 58.4)">R11</text>
<text x="29.5" y="63.1">0.1uF,50V</text>
<text x="32.3" y="60.6">C15</text>
<text x="53" y="60.6">REF35160QDBVR1</text>
<text x="85.7" y="61.8">TestPoint</text>
<text x="131.3" y="64.4">NC</text>
<text x="163.1" y="64.4">NC</text>
<text x="204.3" y="61.8">GND</text>
<text x="210.1" y="61.8">+3V3</text>
<text x="225" y="63.5" transform="rotate(-90 225 63.5)">150ohm,</text>
<text x="248.6" y="61.8">GND</text>
<text x="256.6" y="65.6">WL-SMCW_0603</text>
<text x="22.1" y="72">GND</text>
<text x="51.3" y="72">EN</text>
<text x="51.3" y="66.9">VIN</text>
<text x="67.1" y="66.9">VREF</text>
<text x="67.8" y="72">GND</text>
<text x="91.4" y="72">C1</text>
<text x="97.8" y="66.9">+1V6</text>
<text x="131.3" y="69.4">NC</text>
<text x="163.1" y="69.4">GND</text>
<text x="180.3" y="72">GND</text>
<text x="196.4" y="68.5" transform="rotate(-90 196.4 68.5)">0.125W</text>
<text x="262.9" y="68.2">D3</text>
<text x="269.7" y="71.3">+5V</text>
<text x="282.2" y="68.1" transform="rotate(-90 282.2 68.1)">0.1W</text>
<text x="51.3" y="77.1">NR</text>
<text x="67.8" y="77.1">GND</text>
<text x="91.4" y="74.5">1uF,50V</text>
<text x="122.4" y="77.1">GND</text>
<text x="194.5" y="73" transform="rotate(-90 194.5 73)">R10</text>
<text x="203.6" y="77.1">CLKIN1</text>
<text x="248.8" y="75.2">RP2</text>
<text x="282.2" y="77.5" transform="rotate(-90 282.2 77.5)">150ohm,</text>
<text x="284.7" y="72.4" transform="rotate(-90 284.7 72.4)">R7</text>
<text x="196.4" y="78.7" transform="rotate(-90 196.4 78.7)">10kohms,</text>
<text x="204" y="82.1">MISO1TestPoint</text>
<text x="78" y="86">GND</text>
<text x="85.6" y="86">GND</text>
<text x="142.7" y="84.7">GND</text>
<text x="168.8" y="84.7">GND</text>
<text x="199.6" y="86">RESET1TestPoint</text>
<text x="201.3" y="91">SCK1TestPoint</text>
<text x="282.2" y="92.2" transform="rotate(-90 282.2 92.2)">0.1W</text>
<text x="282.2" y="101.6" transform="rotate(-90 282.2 101.6)">150ohm,</text>
<text x="284.7" y="96.5" transform="rotate(-90 284.7 96.5)">R6</text>
<text x="87.6" y="106.3">R3</text>
<text x="104.1" y="106.3">TestPoint</text>
<text x="105.4" y="103.7">I_ADC1</text>
<text x="133.6" y="102.5">CAN_L1</text>
<text x="134.5" y="105">TestPoint</text>
<text x="148.6" y="105">TestPoint</text>
<text x="149.9" y="102.5">CAN_H1</text>
<text x="200.3" y="102.3" transform="rotate(-90 200.3 102.3)">CS1 TestPoint</text>
<text x="43.4" y="112.6">NC</text>
<text x="64.5" y="112.6">OUT</text>
<text x="81.7" y="108.8">49.9ohm,</text>
<text x="91.7" y="108.8">0.1W</text>
<text x="249.1" y="111.3" transform="rotate(-90 249.1 111.3)">CAN_H</text>
<text x="251.7" y="111.3" transform="rotate(-90 251.7 111.3)">GND</text>
<text x="254.2" y="111.3" transform="rotate(-90 254.2 111.3)">CAN_L</text>
<text x="284.7" y="111.7" transform="rotate(-90 284.7 111.7)">D1</text>
<text x="43.4" y="115.2">IN+</text>
<text x="43.4" y="117.7">IN-</text>
<text x="63.4" y="117.7">REF2</text>
<text x="63.4" y="115.2">REF1</text>
<text x="118.1" y="119">C3</text>
<text x="143.1" y="114.7" transform="rotate(-90 143.1 114.7)">3</text>
<text x="145.6" y="114.7" transform="rotate(-90 145.6 114.7)">2</text>
<text x="148.2" y="114.7" transform="rotate(-90 148.2 114.7)">1</text>
<text x="169.1" y="114.7" transform="rotate(-90 169.1 114.7)">3</text>
<text x="171.7" y="114.7" transform="rotate(-90 171.7 114.7)">2</text>
<text x="174.2" y="114.7" transform="rotate(-90 174.2 114.7)">1</text>
<text x="282.2" y="118.1" transform="rotate(-90 282.2 118.1)">WL-SMCW_0603</text>
<text x="43.4" y="120.2">GND</text>
<text x="65.8" y="120.2">VS</text>
<text x="118.1" y="121.5">4.7uF,16V</text>
<text x="275.5" y="122.8">GND</text>
<text x="29.7" y="126.6">GND</text>
<text x="90.1" y="129.1">+3V3</text>
<text x="97.8" y="129.1">+1V6</text>
<text x="166.3" y="127.9">+3V3</text>
<text x="229.8" y="127.9">+3V3</text>
<text x="248.8" y="128.5">GND</text>
<text x="75.4" y="134.2">GND</text>
<text x="112.3" y="132.9">GND</text>
<text x="27.8" y="139.3">+48V</text>
<text x="110.4" y="138">+3V3</text>
<text x="118.1" y="143.1">3V3</text>
<text x="180.6" y="138">AVDD</text>
<text x="180.6" y="140.6">AGND</text>
<text x="180.6" y="143.1">AIN0P</text>
<text x="215.4" y="140.6">DGND</text>
<text x="215.6" y="138">DVDD</text>
<text x="216.9" y="143.1">CAP</text>
<text x="118.1" y="145.6">TestPoint</text>
<text x="120.6" y="149.5">C4</text>
<text x="180.6" y="145.6">AIN0N</text>
<text x="180.6" y="148.2">AIN1N</text>
<text x="215" y="145.6">CLKIN</text>
<text x="217.3" y="148.2">DIN</text>
<text x="253.9" y="148.2">C12(notkemet)1</text>
<text x="255.7" y="145.6">220nF,</text>
<text x="263.4" y="145.6">6.3V</text>
<text x="118" y="152">1uF,50V</text>
<text x="154.8" y="153.3">+1V6</text>
<text x="180.6" y="150.7">AIN1P</text>
<text x="180.6" y="153.3">AIN2P</text>
<text x="180.6" y="155.8">AIN2N</text>
<text x="215.6" y="155.8">DRDY</text>
<text x="215.6" y="150.7">DOUT</text>
<text x="215.7" y="153.3">SCLK</text>
<text x="273.6" y="150.7">GND</text>
<text x="38.1" y="158.9">V_DIVIDER1</text>
<text x="38.1" y="161.4">TestPoint</text>
<text x="134.6" y="157.1">GND</text>
<text x="180.6" y="160.9">AIN3P</text>
<text x="180.6" y="158.3">AIN3N</text>
<text x="208.5" y="160.9">SYNC/RESET</text>
<text x="218" y="158.3">CS</text>
<text x="57.4" y="163.4">VIN+</text>
<text x="57.4" y="166">VIN-</text>
<text x="98.9" y="166">VSS</text>
<text x="121" y="164.7">49.9ohm,</text>
<text x="126.9" y="162.2">R4</text>
<text x="131" y="164.7">0.1W</text>
<text x="147.8" y="166.6">GND</text>
<text x="57.4" y="168.5">VDD</text>
<text x="97.7" y="168.5">VOUT</text>
<text x="115.6" y="170.5">V_ADC1</text>
<text x="115.6" y="173.1">TestPoint</text>
<text x="47.5" y="177.4">GND</text>
<text x="143.5" y="174.9">C6</text>
<text x="143.5" y="177.4">4.7uF,16V</text>
<text x="35.6" y="191.4">TestPoint</text>
<text x="35.6" y="188.8">GND1</text>
<text x="137.7" y="190.1">GND</text>
<text x="28.4" y="197.7">GND</text>
</g>
<g font-size="1.8">
<text x="187.6" y="36.8" transform="rotate(-90 187.6 36.8)">SHUNT_IN</text>
<text x="200.3" y="36.8" transform="rotate(-90 200.3 36.8)">SHUNT_OUT</text>
<text x="219.1" y="74.6">GPIO_CLKIN</text>
<text x="225.1" y="77.1">MOSI</text>
<text x="224.8" y="79.7">MISO</text>
<text x="219.1" y="84.7">GPIO_RESET</text>
<text x="226.1" y="89.8">SCK</text>
<text x="141.9" y="99.9" transform="rotate(-90 141.9 99.9)">CAN_L</text>
<text x="147" y="100.2" transform="rotate(-90 147 100.2)">CAN_H</text>
<text x="167.9" y="99.9" transform="rotate(-90 167.9 99.9)">CAN_L</text>
<text x="173" y="100.2" transform="rotate(-90 173 100.2)">CAN_H</text>
<text x="21.6" y="114">SHUNT_IN</text>
<text x="116.5" y="111.4">I_ADC</text>
<text x="21.6" y="116.5">SHUNT_OUT</text>
<text x="247.9" y="123.8" transform="rotate(-90 247.9 123.8)">CAN_H</text>
<text x="253" y="123.8" transform="rotate(-90 253 123.8)">CAN_L</text>
<text x="162.6" y="141.9">V_ADC</text>
<text x="235.2" y="144.4">GPIO_CLKIN</text>
<text x="241.6" y="147">MOSI</text>
<text x="241.6" y="149.5">MISO</text>
<text x="242.4" y="152.1">SCK</text>
<text x="163.2" y="159.7">I_ADC</text>
<text x="235" y="159.7">GPIO_RESET</text>
<text x="243.7" y="157.1">CS</text>
<text x="155.4" y="167.3">V_ADC</text>
<text x="42.8" y="174" transform="rotate(-90 42.8 174)">OP_AMP</text>
<text x="110.1" y="179.1" transform="rotate(-90 110.1 179.1)">OP_AMP</text>
</g>
<g font-size="1.8" fill="#0000c2">
<text x="18.2" y="45.1">5V</text>
<text x="26" y="45.1">1V65</text>
<text x="31.9" y="45.1">LDO</text>
<text x="109" y="46.3">48V</text>
<text x="118" y="46.3">5V</text>
<text x="121.5" y="46.3">LDO</text>
<text x="132" y="80.6">CANBUS</text>
<text x="17.7" y="97.1">CURRENT SENSING</text>
</g>
<text font-size="1.8" fill="#008400" x="199.4" y="82.2">CS</text>
<g font-size="1.4" fill="#008484">
<text x="18.5" y="22.3">POS</text>
<text x="18.6" y="19.8">NEG</text>
<text x="269" y="23.6">POS</text>
<text x="269" y="26.1">NEG</text>
</g>
<g font-size="1.4" fill="#840000">
<text x="24.7" y="18.8">N</text>
<text x="24.8" y="21.3">P</text>
<text x="264.8" y="22.6">P</text>
<text x="264.8" y="25.1">N</text>
<text x="224.2" y="46.7">2</text>
<text x="229.3" y="46.7">1</text>
<text x="220.1" y="50.1" transform="rotate(-90 220.1 50.1)">2</text>
<text x="199.1" y="63.5" transform="rotate(-90 199.1 63.5)">2</text>
<text x="220.1" y="65.4" transform="rotate(-90 220.1 65.4)">1</text>
<text x="260.4" y="60.7">1</text>
<text x="265.5" y="60.7">2</text>
<text x="277.2" y="64.1" transform="rotate(-90 277.2 64.1)">2</text>
<text x="199.1" y="78.7" transform="rotate(-90 199.1 78.7)">1</text>
<text x="277.2" y="79.4" transform="rotate(-90 277.2 79.4)">1</text>
<text x="277.2" y="88.2" transform="rotate(-90 277.2 88.2)">2</text>
<text x="277.2" y="103.5" transform="rotate(-90 277.2 103.5)">1</text>
<text x="80.7" y="111.5">1</text>
<text x="95.9" y="111.5">2</text>
<text x="277.2" y="109.2" transform="rotate(-90 277.2 109.2)">2</text>
<text x="277.2" y="114.3" transform="rotate(-90 277.2 114.3)">1</text>
<text x="258.5" y="142">1</text>
<text x="263.6" y="142">2</text>
<text x="120" y="167.4">1</text>
<text x="135.3" y="167.4">2</text>
</g>
<g font-size=".9" fill="#008484">
<text x="234.8" y="65.3">RESET</text>
<text x="234.8" y="70.4">3.3V</text>
<text x="234.8" y="67.9">3.3V</text>
<text x="234.8" y="75.5">A0</text>
<text x="234.8" y="72.9">GND</text>
<text x="263" y="75.5">VBAT</text>
<text x="234.8" y="83.1">A3</text>
<text x="234.8" y="80.6">A2</text>
<text x="234.8" y="78">A1</text>
<text x="262.8" y="80.6">VBUS</text>
<text x="263.4" y="83.1">D13</text>
<text x="264" y="78">EN</text>
<text x="234.8" y="88.2">D25</text>
<text x="234.8" y="85.6">D24</text>
<text x="263.4" y="85.6">D12</text>
<text x="263.4" y="88.2">D11</text>
<text x="234.8" y="95.8">MISO</text>
<text x="234.8" y="93.3">MOSI</text>
<text x="234.8" y="90.7">SCK</text>
<text x="263.4" y="90.7">D10</text>
<text x="264" y="93.3">D9</text>
<text x="264" y="95.8">D6</text>
<text x="234.8" y="100.9">TX</text>
<text x="234.8" y="98.3">RX</text>
<text x="263.5" y="100.9">SCL</text>
<text x="264" y="98.3">D5</text>
<text x="234.8" y="103.4">D4</text>
<text x="263.4" y="103.4">SDA</text>
</g>
</svg>
